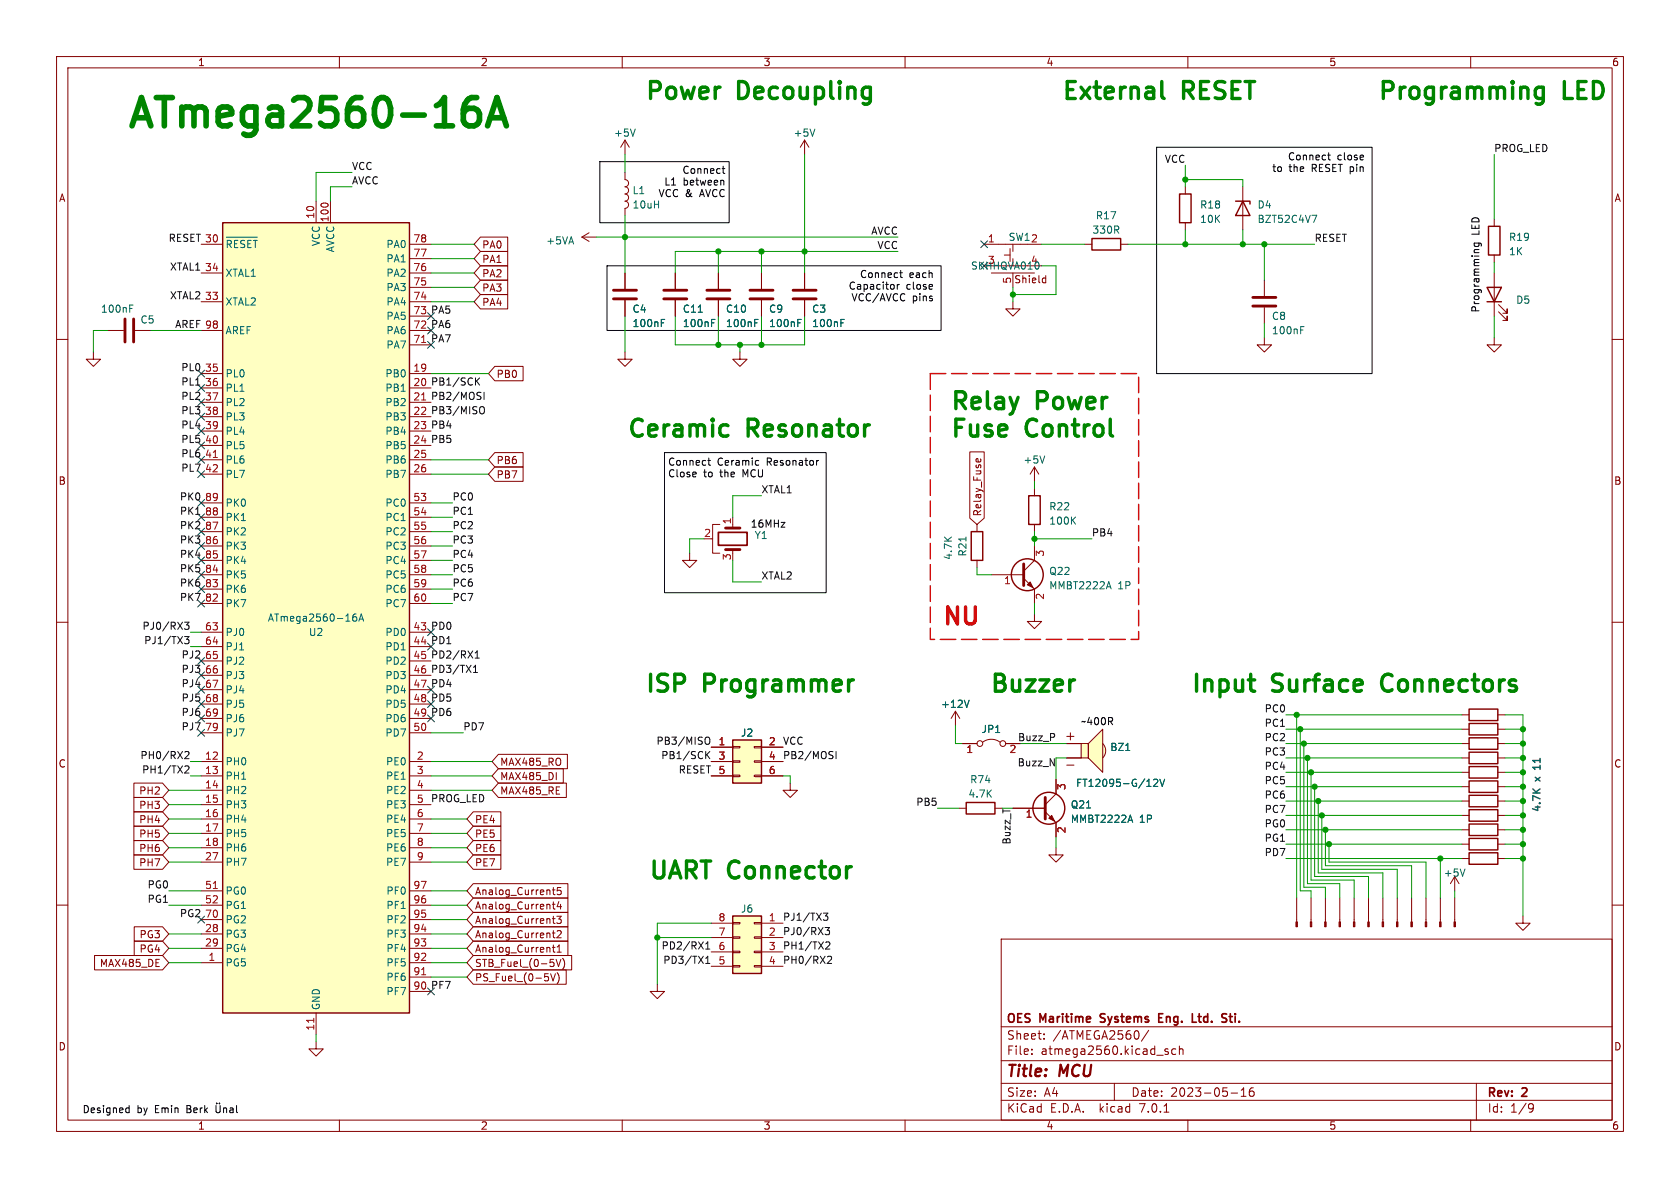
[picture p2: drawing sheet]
<svg xmlns="http://www.w3.org/2000/svg" width="297mm" height="210mm" viewBox="0 0 297 210" stroke-linecap="round" stroke-linejoin="round" font-family="sans-serif">
<g fill="none" stroke="#840000" stroke-width=".18">
<path d="M10 10h277v190h-277zM12 12h273v186h-273zM60 10v2M110 10v2M160 10v2M210 10v2M260 10v2M110.5 30.5v1.3a.64 .64 0 0 1 .6 .6 .64 .64 0 0 1-.6 .6 .64 .64 0 0 1 .6 .7 .64 .64 0 0 1-.6 .6 .64 .64 0 0 1 .6 .6 .64 .64 0 0 1-.6 .7 .64 .64 0 0 1 .6 .6 .64 .64 0 0 1-.6 .6v1.3M110.5 24.8v2.5M110.5 24.8l-.8 1.2M110.5 24.8l.8 1.2M209.5 33v1.3"/>
<path d="M209.5 39.4v1.2M10 60h2M110.5 48.3v2.8M110.5 53.1v2.8M119.4 48.3v2.8M119.4 53.1v2.8M174 43.2h3.8M175.3 48.3h7.6M177.5 45.1h1.1M178.6 43.9v2.3M179.1 53.3v1.3h1.2l-1.2 1.3-1.3-1.3h1.3M179.1 43.2v1.3"/>
<path d="M179.1 45.7v1.3M179.1 48.3v2.5M181.6 43.2h2.5M181.6 47h2.5M184.5 49.1l.4 .1M184.9 48.7v1.3M184.9 49.9l-.4 .1M285 60h2M121.9 97.8v1.3h1.3l-1.3 1.2-1.3-1.2h1.3M125.7 95.3h.3M127.3 92.7h-1.3v5.1h1.3M129.5 91.4v1.9"/>
<path d="M129.5 97.2v.6M10 110h2M285 110h2M258.4 128.9h1.3M264.8 128.9h1.3M10 160h2M231.8 158.8v4.2M249.6 158.8v4.2M258.4 149.2h1.3M258.4 144.1h1.3M258.4 146.7h1.3M264.8 149.2h1.3"/>
<path d="M264.8 144.1h1.3M264.8 146.7h1.3M285 160h2M177 166h108v32h-108zM60 198v2M110 198v2M160 198v2M177 194.5h108M177 191.5h108M177 187.5h108M177 181.5h108M182.4 186.3v.1"/>
<path d="M182.4 185.5v.1M184.6 183.6v.1M184.6 182.8v.1M197 191.5v3M203.1 182.1l-1.3 2M205.8 196.6h.8M206 185.8l.4 .1 .2 .2-.1 .2-.4 .1M206 185.5h.5M207.9 185.5l-.5-.1-.3 .3v.4l.2 .2h.6M208.5 185.5l.2-.1 .4 .1v.9M208.5 184.9v1.5M210 198v2"/>
<path d="M217.6 193.2h1.2M219.4 193.8h.9M219.4 192.7l.5-.4v1.5M221.6 192.3a.59 .59 0 0 0-.7 .6v.6l.1 .2 .4 .1 .2-.1 .1-.5-.1-.3h-.5l-.2 .3M260 198v2M261 191.5v6.5M270.5 195.1l.5 .1a.99 .99 0 0 1-.4 1.4h-.2M271.1 195.7l-.2 .3h-.4"/>
</g>
<path d="M127 94.1h5.1v2.3h-5.1zM204.9 179.9h.5M205.6 179.2h-.7v1.5h.7M216.6 180l.3 .3-.1 .3-.2 .1M216.6 179.2l.3 .1M217.3 179.7h.6M210.8 180.7h.7" fill="none" stroke="#840000" stroke-width=".3"/>
<path d="M208.5 34.3h2.1v5.1h-2.1zM259.7 127.9h5.1v2h-5.1zM259.7 148.2h5.1v2h-5.1zM259.7 143.1h5.1v2.1h-5.1zM259.7 145.7h5.1v2h-5.1z" fill="none" stroke="#840000" stroke-width=".25"/>
<g fill="#840000" stroke="#840000" stroke-width=".18">
<path d="M249.4 163h.3v.8h-.3z"/>
<path d="M231.6 163h.3v.8h-.3z"/>
</g>
<path d="M108.5 52.8h4M108.5 51.3h4M117.3 52.8h4.1M117.3 51.3h4.1M128.3 93.3h2.5M128.3 97.2h2.5" fill="none" stroke="#840000" stroke-width=".51"/>
<path d="M112.3 22.8l-.4 1.3M116.9 56.5h.6M125.8 56.5h.6" fill="none" stroke="#006464" stroke-width=".18"/>
<path d="M192.4 131.4l2.5-2.5v7.6l-2.5-2.5z" fill="#ffffc2"/>
<g fill="#ffffc2" stroke="#ffffc2" stroke-width=".18">
<path d="M191.1 131.4h1.3v2.6h-1.3z"/>
<path d="M194.9 131.4a1.8 1.8 0 0 1 0 2.6l-1.2-1.3z"/>
<path d="M129.5 161.9h5.1v10.2h-5.1z"/>
<path d="M129.5 130.8h5.1v7.6h-5.1z"/>
<path d="M39.4 39.4h33v139.7h-33z"/>
</g>
<g fill="none" stroke="#840000" stroke-width=".18">
<path d="M55.9 35.6v3.8M58.4 35.6v3.8M142.2 24.8l-.7 1.2M142.2 24.8v2.5M142.2 24.8l.8 1.2M219.7 33v7.6M264.2 38.7v1.3M19 58.4h2.8M23.9 58.4h2.8M35.6 43.2h3.8M35.6 58.4h3.8M35.6 53.3h3.8"/>
<path d="M35.6 48.3h3.8M72.4 43.2h3.8M72.4 58.4h3.8M72.4 53.3h3.8M72.4 48.3h3.8M72.4 55.9h3.8M72.4 50.8h3.8M72.4 45.7h3.8M84.9 47h4.9v2.5h-4.9l-1.1-1.2zM84.9 49.5h4.9v2.6h-4.9l-1.1-1.3zM84.9 44.4h4.9v2.6h-4.9l-1.1-1.3zM84.9 52.1h4.9v2.5h-4.9l-1.1-1.3z"/>
<path d="M84.9 41.9h4.9v2.6h-4.9l-1.1-1.3zM102.9 41.9l1.2 .8M102.9 41.9h2.5M104.1 41.1l-1.2 .8M110.5 48.3v2.8M110.5 53.1v2.8M119.4 48.3v2.8M119.4 53.1v2.8M127 48.3v2.8M127 53.1v2.8M134.6 48.3v2.8M134.6 53.1v2.8"/>
<path d="M142.2 48.3v2.8M142.2 53.1v2.8M191.8 43.2h1.2M198.1 43.2h1.3M223.5 59.7v1.3h1.3l-1.3 1.2-1.3-1.2h1.3M223.5 49.5v2.8M223.5 54.4v2.8M264.2 59.7v1.3h1.2l-1.2 1.2-1.3-1.2h1.3M264.2 45.1v1.3M264.2 48.3v7.6M264.9 55.1l1.5 1.5v-.7v.7h-.7M264.9 53.8l1.5 1.6v-.8v.8h-.7"/>
<path d="M16.5 62.2v1.3h1.3l-1.3 1.3-1.3-1.3h1.3M35.6 66h3.8M35.6 68.6h3.8M35.6 71.1h3.8M35.6 73.7h3.8M35.6 76.2h3.8M35.6 78.7h3.8M72.4 66h3.8M72.4 68.6h3.8M72.4 71.1h3.8M72.4 73.7h3.8M72.4 76.2h3.8"/>
<path d="M72.4 78.7h3.8M72.4 61h3.8M87.5 64.8h5v2.5h-5l-1.1-1.3zM110.5 62.2v1.3h1.3l-1.3 1.3-1.3-1.3h1.3M130.8 62.2v1.3h1.3l-1.3 1.3-1.3-1.3h1.3M171.4 79.9h2.6v11.7l-1.3 1.1-1.3-1.1zM35.6 81.3h3.8M35.6 83.8h3.8M35.6 88.9h3.8M35.6 91.4h3.8M35.6 94h3.8M35.6 96.5h3.8"/>
<path d="M35.6 99.1h3.8M72.4 81.3h3.8M72.4 83.8h3.8M72.4 88.9h3.8M72.4 91.4h3.8M72.4 94h3.8M72.4 96.5h3.8M72.4 99.1h3.8M87.5 82.5h5v2.6h-5l-1.1-1.3zM87.5 80h5v2.6h-5l-1.1-1.3zM172.6 81.5v-.4h.3l.1 .6M172.7 92.7v1.3"/>
<path d="M172.7 99.1v1.2M173.3 81.1l.1 .4M182.9 82.6l-.8 1.2M182.9 82.6v2.5M182.9 86.4v1.2M182.9 92.7v1.3M182.9 96.5v2.6l-1.9 1.9M182.9 82.6l.7 1.2M35.6 101.6h3.8M35.6 111.8h3.8M35.6 114.3h3.8M35.6 116.8h3.8"/>
<path d="M35.6 119.4h3.8M35.6 104.1h3.8M35.6 106.7h3.8M72.4 101.6h3.8M72.4 111.8h3.8M72.4 114.3h3.8M72.4 116.8h3.8M72.4 119.4h3.8M72.4 104.1h3.8M72.4 106.7h3.8M175.3 101.6h5.7M181 102.2l1.9 1.9v2.6"/>
<path d="M182.9 108.6v1.3h1.2l-1.2 1.2-1.3-1.2h1.3M23.7 138.4h5l1.1 1.3-1.1 1.3h-5zM35.6 134.6h3.8M35.6 137.2h3.8M35.6 139.7h3.8M35.6 121.9h3.8M35.6 124.5h3.8M35.6 127h3.8M35.6 129.5h3.8M72.4 134.6h3.8M72.4 137.2h3.8M72.4 139.7h3.8"/>
<path d="M72.4 121.9h3.8M72.4 124.5h3.8M72.4 127h3.8M72.4 129.5h3.8M88.1 133.3h12.2v2.6h-12.2l-1.1-1.3zM88.1 135.9h11.5v2.5h-11.5l-1.1-1.2zM88.1 138.4h12v2.6h-12l-1.1-1.3zM125.7 132.1h3.8M125.7 134.6h3.8M125.7 137.2h3.8M129.5 137h1.3v.3h-1.3zM129.5 134.5h1.3v.2h-1.3z"/>
<path d="M129.5 132h1.3v.2h-1.3zM133.3 137h1.3v.3h-1.3zM133.3 134.5h1.3v.2h-1.3zM133.3 132h1.3v.2h-1.3zM134.6 132.1h3.8M134.6 134.6h3.8M134.6 137.2h3.8M139.7 138.4v1.3h1.3l-1.3 1.3-1.3-1.3h1.3M168.9 125.7l-.8 1.3M168.9 125.7v2.6M168.9 125.7l.8 1.3M170.2 131.4h2.5"/>
<path d="M173.7 131.2a2.54 2.54 0 0 1 3.1 0M177.8 131.4h2.5M186.7 137.8v2.5l-1.9 1.9M188.6 130.2h1.3M188.6 135.3h1.3M188.6 134h2.5M188.6 131.4h2.5M189.2 129.5v1.3M191.1 131.4h1.3v2.6h-1.3zM192.4 131.4l2.5-2.5v7.6l-2.5-2.5zM194.9 131.4a1.8 1.8 0 0 1 0 2.6M258.4 134h1.3"/>
<path d="M258.4 131.4h1.3M258.4 139.1h1.3M258.4 136.5h1.3M258.4 126.4h1.3M264.8 134h1.3M264.8 131.4h1.3M264.8 139.1h1.3M264.8 136.5h1.3M264.8 126.4h1.3M23.7 143.5h5l1.1 1.3-1.1 1.3h-5zM23.7 141h5l1.1 1.2-1.1 1.3h-5zM23.7 146h5l1.1 1.3-1.1 1.3h-5z"/>
<path d="M23.7 151.1h5l1.1 1.3-1.1 1.3h-5zM23.7 148.6h5l1.1 1.3-1.1 1.2h-5zM35.6 142.2h3.8M35.6 144.8h3.8M35.6 147.3h3.8M35.6 149.9h3.8M35.6 152.4h3.8M35.6 157.5h3.8M72.4 142.2h3.8M72.4 144.8h3.8M72.4 147.3h3.8M72.4 149.9h3.8"/>
<path d="M72.4 152.4h3.8M72.4 157.5h3.8M83.7 148.6h4.8v2.5h-4.8l-1.2-1.2zM83.7 146h4.8v2.6h-4.8l-1.2-1.3zM83.7 143.5h4.8v2.6h-4.8l-1.2-1.3zM83.7 151.1h4.8v2.6h-4.8l-1.2-1.3zM83.7 158.7h16.7v2.6h-16.7l-1.2-1.3zM83.7 156.2h16.7v2.6h-16.7l-1.2-1.3zM97.6 159.9h.5M97.6 157.3h.5M97.9 158.1l.2 .1M98.8 159.4l-.3 .9h.8"/>
<path d="M99.1 159.9v.8M99.2 156.9h-.6l-.1 .6 .2-.1h.4l.1 .2v.4l-.2 .2-.5-.2M169.5 142.9h1.3M175.9 142.9h1.3M179.1 142.9h5.7M184.8 143.5l1.9 1.9v2.6M186.7 149.9v1.2h1.3l-1.3 1.3-1.3-1.3h1.3M229.2 158.8v4.2M234.3 158.8v4.2M236.9 158.8v4.2M239.4 158.8v4.2M241.9 158.8v4.2"/>
<path d="M244.5 158.8v4.2M247 158.8v4.2M252.1 158.8v4.2M254.6 158.8v4.2M257.2 154.9l-.8 1.3M257.2 154.9v2.6M257.2 158.8v4.2M257.2 154.9l.7 1.3M258.4 151.8h1.3M258.4 141.6h1.3M264.8 151.8h1.3M264.8 141.6h1.3"/>
<path d="M16.7 168.9h12l1.1 1.3-1.1 1.3h-12zM23.7 163.8h5l1.1 1.3-1.1 1.3h-5zM23.7 166.4h5l1.1 1.2-1.1 1.3h-5zM35.6 170.2h3.8M35.6 165.1h3.8M35.6 167.6h3.8M35.6 160h3.8M35.6 162.6h3.8M55.9 179.1v3.8M72.4 170.2h3.8M72.4 165.1h3.8M72.4 167.6h3.8"/>
<path d="M72.4 160h3.8M72.4 162.6h3.8M72.4 175.3h3.8M72.4 172.7h3.8M83.7 161.3h16.7v2.5h-16.7l-1.2-1.2zM83.7 163.8h16.7v2.6h-16.7l-1.2-1.3zM83.7 166.4h16.7v2.5h-16.7l-1.2-1.3zM83.7 168.9h17.4v2.6h-17.4l-1.2-1.3zM83.7 171.4h16.4v2.6h-16.4l-1.2-1.3zM97.3 172.1l.5 1.3 .4-1.3M97.6 162.4h.5M97.6 164.9h.5"/>
<path d="M97.6 167.5h.5M97.8 165.6l.3 .2M97.8 167v1.1l.3 .2M97.9 163.2h.2M97.9 160.6l.2 .1M98.3 169.6l.4 1.3 .5-1.3M98.4 162h.8l-.4 .5 .4 .1v.5l-.2 .1-.6-.1M98.5 164.6l.5-.1 .2 .4-.8 .9h.8M98.5 168.3h.7M98.5 167.4l.4-.4v1.3M98.5 171.9a1.46 1.46 0 0 1 0 2M99.5 169.4a1.46 1.46 0 0 1 0 1.9"/>
<path d="M116.2 174v1.3h1.3l-1.3 1.2-1.3-1.2h1.3M125.7 163.2h3.8M125.7 165.7h3.8M125.7 168.3h3.8M125.7 170.8h3.8M129.5 170.7h1.3v.2h-1.3zM129.5 168.1h1.3v.3h-1.3zM129.5 165.6h1.3v.3h-1.3zM129.5 163.1h1.3v.2h-1.3zM133.3 170.7h1.3v.2h-1.3zM133.3 168.1h1.3v.3h-1.3zM133.3 165.6h1.3v.3h-1.3z"/>
<path d="M133.3 163.1h1.3v.2h-1.3zM134.6 163.2h3.8M134.6 165.7h3.8M134.6 168.3h3.8M134.6 170.8h3.8M269.2 161.9v1.3h1.3l-1.3 1.3-1.2-1.3h1.2M55.9 184.2v1.2h1.2l-1.2 1.3-1.3-1.3h1.3"/>
<circle cx="173.2" cy="131.4" r=".51"/>
<circle cx="177.3" cy="131.4" r=".51"/>
</g>
<g fill="none" stroke="#006464" stroke-width=".18">
<path d="M144.1 22.8l-.5 1.3M231.9 38.1h.9l-.6 1.2M22.9 53.9h.6M40 41.9h5.5M40.9 42.7l-.2-.2h-.5v1.3M42.1 42.5h-.6v1.3M43.3 42.6l-.5-.1-.3 .2M44.4 42.5h-.6v1.3M44.8 42.5h.7M45.1 42.5v1.3M116.9 56.5h.6M125.8 56.5h.6"/>
<path d="M133.4 56.5h.6M141 56.5h.6M148.7 56.5h.6M229.9 57.7h.6M70.9 69.2h.7M184.7 80.6l-.4 1.3M63 108.5l-.4 .1a.86 .86 0 0 0 0 1.2l.4-.1 .1-.4-.3-.3h-.2l-.2 .3M63.4 109.8l.5-1.3 .4 1.3M63.6 109.4h.6M196 102.8l.4 1.3M171.3 123.8l-.4 1.2M202.7 139h.8"/>
<path d="M204 137.9l.4-.2 .3 .4-.8 .9h.8M205 137.7l.5 1.3 .4-1.3M199.8 144.1l.4 1.3M259 153.6l-.4 1.3"/>
</g>
<path d="M22.1 56.4v4.1M23.6 56.4v4.1M125 52.8h4M125 51.3h4M132.6 52.8h4.1M132.6 51.3h4.1M140.2 52.8h4.1M140.2 51.3h4.1M221.5 54.1h4.1M221.5 52.6h4.1M181 99.7v3.8M184.8 141v3.8" fill="none" stroke="#840000" stroke-width=".51"/>
<g fill="#840000" stroke="#840000" stroke-width=".18">
<path d="M185.4 144.7l.5-.6 .5 1.1z"/>
<path d="M254.5 163h.3v.8h-.3z"/>
<path d="M246.9 163h.2v.8h-.2z"/>
<path d="M257 163h.3v.8h-.3z"/>
<path d="M182.1 102.9l.5 1-1-.5z"/>
<path d="M252 163h.2v.8h-.2z"/>
<path d="M229.1 163h.3v.8h-.3z"/>
<path d="M234.2 163h.2v.8h-.2z"/>
<path d="M239.3 163h.2v.8h-.2z"/>
<path d="M236.7 163h.3v.8h-.3z"/>
<path d="M241.8 163h.3v.8h-.3z"/>
<path d="M244.3 163h.3v.8h-.3z"/>
</g>
<g fill="none" stroke="#840000" stroke-width=".25">
<path d="M39.4 39.4h33v139.7h-33zM218.4 35.6h2.6v.5M219.7 35.6l1.3 2.5h-2.6zM193 42.2h5.1v2h-5.1zM262.9 50.8h2.5l-1.2 2.5zM262.9 53.3h2.5M263.1 40h2.1v5.1h-2.1zM171.7 94h2v5.1h-2zM181.9 87.6h2v5.1h-2zM129.5 130.8h5.1v7.6h-5.1zM259.7 133h5.1v2h-5.1zM259.7 138h5.1v2.1h-5.1z"/>
<path d="M259.7 135.5h5.1v2h-5.1zM259.7 125.3h5.1v2.1h-5.1zM259.7 130.4h5.1v2.1h-5.1zM170.8 141.9h5.1v2h-5.1zM259.7 150.7h5.1v2.1h-5.1zM259.7 140.6h5.1v2h-5.1zM129.5 161.9h5.1v10.2h-5.1z"/>
<circle cx="181.6" cy="101.6" r="2.82"/>
<circle cx="185.4" cy="142.9" r="2.82"/>
</g>
<path d="M37.7 80.9h.7M37.7 157.1h.7M74.5 172.3h.8M55.5 180v.7" fill="none" stroke="#a90000" stroke-width=".18"/>
<g fill="none" stroke="#0f0f0f" stroke-width=".18">
<path d="M84.2 67.3l.6 .8M84.8 66.8l-.7 .7M84.8 69.3l.2 .1M85 70.1v.4M85.1 71.9a.43 .43 0 0 1 .5 .4v.4a.43 .43 0 0 1-.5 .5M85.6 69.3v1.3M34.6 90.9h.7M32.6 110h.8l-.4 .5 .4 .1v.5l-.2 .2-.6-.2M32.6 112.5h.8l-.4 .5 .4 .1v.6l-.2 .1-.5-.1M83.7 118.9h.7M83.7 118l.4-.4v1.3M84 116.3h.7"/>
<path d="M84 115.4l.4-.3v1.2M32.7 133l.5-.2 .2 .4-.8 .9h.8M32.7 135.5l.5-.1 .2 .3-.8 1h.8M124.8 130.4l.1-.1a.43 .43 0 0 1 .6 .4v.5a.42 .42 0 0 1-.2 .3 .42 .42 0 0 1-.5 0M124.9 133.4l.6 .7M125.5 132.8l-.7 .8M147.1 132.8l.2 .1M147.2 133.6v.4M147.8 132.8v1.3M124.8 170.3h.7M124.8 166.9l.3-.4v1.3M124.8 169.4l.3-.4v1.3"/>
<path d="M124.8 167.8h.7M145.6 161.4h.8l-.5 .5 .4 .1 .1 .4-.3 .3h-.4M145.9 164h.8l-.5 .4 .4 .2v.5l-.2 .1h-.5M146 166.6l.5-.1 .2 .4-.8 .9h.8M146.3 169.2l.5-.2 .2 .4-.8 .9h.8"/>
</g>
<path d="M205.5 17.3l.3 .1M272 15.4h.6l.2 .2M272.8 15.4v2.4a.81 .81 0 0 1-1 .6M272.8 17.3l-.2 .1h-.6" fill="none" stroke="#008400" stroke-width=".6"/>
<g fill="none" stroke="#000" stroke-width=".18">
<path d="M106 28.6h22.9v10.8h-22.9zM127.7 29.8h.4M127.8 31.9l.2 .1v.7M127.8 29.4v1.1l.3 .2M204.5 26h38.1v40h-38.1zM234.7 27.4h.5M234.9 27v1.1l.3 .2M240.9 27.4l.2 .3-.6 .1M241 28.2l-.1 .1M107.3 47h59.1v11.4h-59.1zM158.6 50.3v.8M159 50.3l-.4 .2"/>
<path d="M159.1 48.2h.4M159.2 47.8v1.1l.3 .2M164.7 50.3l.2 .3-.6 .1M164.8 51.1h-.1M260.6 43h1l.3 .2-.1 .3M260.7 43l-.1 .3 .3 .3 .5-.1v-.5M117.5 80h28.5v24.8h-28.5zM125.1 81.4h.5M125.3 81v1.1l.3 .1M133.8 81.4l.3 .1M134.1 82.2h-.3M144.7 81.4l-.3 .2"/>
<path d="M22.5 195.8l.3 .1M22.8 195.4v1.3M22.8 196.6l-.3 .1M38.2 195.4v1.1l.2 .2 .4-.1 .1-.1v-1.1M38.3 195v.1M38.8 195v.1M39.5 196l.2-.2 .3 .1 .1 .8M39.5 195.8v.9M40.7 195.9h.5v.8M41.2 196.2h-.4l-.2 .2 .2 .3 .4-.1M41.8 195.4v1.1l.2 .2"/>
</g>
<path d="M271.3 135.9l.1 .1M272.3 135.3v.7" fill="none" stroke="#0000c2" stroke-width=".25"/>
<path d="M82.9 19.2h.9l.7 .4 .3 .5v1.2l-.3 .5-.7 .4h-.9M84.3 17.2h-1l-.4 .3M86.2 22.2l1.7-5 1.6 5M86.7 20.8h2.4" fill="none" stroke="#008400" stroke-width="1"/>
<path d="M164.5 66h36.8v47h-36.8z" fill="none" stroke="#f00" stroke-width=".25" stroke-dasharray="2.7 1"/>
<g fill="none" stroke="#009600" stroke-width=".18">
<path d="M62.2 30.5h-6.3v5.1M62.2 33h-3.8v2.6M110.5 27.3v3.2M110.5 38.1v10.2M142.2 27.3v21M209.5 29.2v3.8M209.5 31.8h10.2v1.2M264.2 27.3v11.4M19 58.4h-2.5v3.8M26.7 58.4h8.9M76.2 50.8h7.6M76.2 48.3h7.6"/>
<path d="M76.2 43.2h7.6M76.2 45.7h7.6M76.2 53.3h7.6M105.4 41.9h53.3M110.5 55.9v6.3M119.4 55.9v5.1h22.8v-5.1M127 44.5v3.8M127 55.9v5.1M134.6 44.5v3.8M134.6 55.9v5.1M158.7 44.5h-39.3v3.8M179.1 50.8v2.5"/>
<path d="M184.1 43.2h7.7M184.1 47h2.6v5.1h-7.6M199.4 43.2h33M209.5 40.6v2.6M219.7 40.6v2.6M223.5 43.2v6.3M223.5 57.2v2.5M264.2 46.4v1.9M264.2 55.9v3.8M76.2 66h10.2M130.8 61v1.2M76.2 94h3.8"/>
<path d="M76.2 81.3h10.2M76.2 83.8h10.2M76.2 96.5h3.8M76.2 91.4h3.8M76.2 99.1h3.8M76.2 88.9h3.8M124.5 95.3h-2.6v2.5M129.5 99.1v3.8h5.1M134.6 87.6h-5.1v3.8M182.9 85.1v1.3M182.9 94v2.5M182.9 95.3h10.1"/>
<path d="M33.7 111.8h1.9M33.7 114.3h1.9M76.2 101.6h3.8M76.2 104.1h3.8M76.2 106.7h3.8M172.7 100.3v1.3h2.6M182.9 106.7v1.9M29.8 139.7h5.8M33.7 137.2h1.9M33.7 134.6h1.9M76.2 137.2h10.8M76.2 139.7h10.8"/>
<path d="M76.2 134.6h10.8M76.2 129.5h5.7M138.4 137.2h1.3v1.2M168.9 128.3v3.1h1.3M180.3 131.4h8.3M188.6 134h-1.9v3.8M227.3 139.1h31.1M227.3 131.4h31.1M227.3 126.4h31.1M227.3 128.9h31.1M227.3 136.5h31.1M227.3 134h31.1"/>
<path d="M229.2 126.4v32.4M229.9 128.9v28.6h1.9v1.3M230.5 131.4v25.4h3.8v2M231.1 134v22.2h5.8v2.6M231.8 136.5v19.1h7.6v3.2M232.4 139.1v15.8h9.5v3.9M266.1 126.4h3.1v35.5M266.1 139.1h3.1M266.1 131.4h3.1M266.1 128.9h3.1M266.1 136.5h3.1M266.1 134h3.1"/>
<path d="M29.8 142.2h5.8M29.8 144.8h5.8M29.8 149.9h5.8M29.8 147.3h5.8M29.8 152.4h5.8M29.8 157.5h5.8M76.2 144.8h6.3M76.2 149.9h6.3M76.2 147.3h6.3M76.2 152.4h6.3M76.2 157.5h6.3M165.7 142.9h3.8"/>
<path d="M186.7 148v1.9M227.3 141.6h31.1M227.3 146.7h31.1M227.3 144.1h31.1M227.3 149.2h31.1M227.3 151.8h31.1M233 141.6v12.7h11.5v4.5M233.7 144.1v9.6h13.3v5.1M234.3 146.7v6.3h15.3v5.8M234.9 149.2v3.2h17.2v6.4M254.6 151.8v7M257.2 157.5v1.3"/>
<path d="M266.1 141.6h3.1M266.1 146.7h3.1M266.1 144.1h3.1M266.1 149.2h3.1M266.1 151.8h3.1M29.8 170.2h5.8M29.8 165.1h5.8M29.8 167.6h5.8M29.8 160h5.8M76.2 170.2h6.3M76.2 162.6h6.3M76.2 165.1h6.3"/>
<path d="M76.2 167.6h6.3M76.2 160h6.3M76.2 172.7h6.3M116.2 165.7h9.5M125.7 163.2h-9.5v10.8M55.9 182.9v1.3"/>
</g>
<g fill="none" stroke="#000084" stroke-width=".18">
<path d="M75.6 57.8l1.2 1.2M75.6 55.3l1.2 1.2M76.8 57.8l-1.2 1.2M76.8 55.3l-1.2 1.2M173.4 42.6l1.2 1.2M174.6 42.6l-1.2 1.2M35 68l1.2 1.2M35 65.4l1.2 1.2M35 73.1l1.2 1.2M35 70.5l1.2 1.2M35 78.1l1.2 1.2M35 75.6l1.2 1.2"/>
<path d="M36.2 68l-1.2 1.2M36.2 65.4l-1.2 1.2M36.2 73.1l-1.2 1.2M36.2 70.5l-1.2 1.2M36.2 78.1l-1.2 1.2M36.2 75.6l-1.2 1.2M75.6 60.4l1.2 1.2M76.8 60.4l-1.2 1.2M35 93.4l1.2 1.2M35 83.2l1.2 1.2M35 80.7l1.2 1.2M35 88.3l1.2 1.2"/>
<path d="M35 90.8l1.2 1.2M35 95.9l1.2 1.2M35 98.5l1.2 1.2M36.2 93.4l-1.2 1.2M36.2 98.5l-1.2 1.2M36.2 95.9l-1.2 1.2M36.2 83.2l-1.2 1.2M36.2 80.7l-1.2 1.2M36.2 88.3l-1.2 1.2M36.2 90.8l-1.2 1.2M35 101l1.2 1.2M35 106.1l1.2 1.2"/>
<path d="M35 103.5l1.2 1.2M35 116.2l1.2 1.2M35 118.8l1.2 1.2M36.2 101l-1.2 1.2M36.2 106.1l-1.2 1.2M36.2 103.5l-1.2 1.2M36.2 116.2l-1.2 1.2M36.2 118.8l-1.2 1.2M75.6 113.7l1.2 1.2M75.6 111.2l1.2 1.2M76.8 113.7l-1.2 1.2M76.8 111.2l-1.2 1.2"/>
<path d="M35 128.9l1.2 1.2M35 126.4l1.2 1.2M35 123.9l1.2 1.2M35 121.3l1.2 1.2M36.2 128.9l-1.2 1.2M36.2 126.4l-1.2 1.2M36.2 123.9l-1.2 1.2M36.2 121.3l-1.2 1.2M75.6 121.3l1.2 1.2M75.6 126.4l1.2 1.2M75.6 123.9l1.2 1.2M76.8 121.3l-1.2 1.2"/>
<path d="M76.8 126.4l-1.2 1.2M76.8 123.9l-1.2 1.2M35 162l1.2 1.2M36.2 162l-1.2 1.2M75.6 174.7l1.2 1.2M76.8 174.7l-1.2 1.2"/>
</g>
<g fill="#009600" stroke="#009600" stroke-width=".18">
<circle cx="269.2" cy="141.6" r=".46"/>
<circle cx="269.2" cy="139.1" r=".46"/>
<circle cx="269.2" cy="144.1" r=".46"/>
<circle cx="269.2" cy="128.9" r=".46"/>
<circle cx="269.2" cy="131.4" r=".46"/>
<circle cx="269.2" cy="146.7" r=".46"/>
<circle cx="269.2" cy="151.8" r=".46"/>
<circle cx="269.2" cy="149.2" r=".46"/>
<circle cx="269.2" cy="134" r=".46"/>
<circle cx="269.2" cy="136.5" r=".46"/>
<circle cx="232.4" cy="139.1" r=".46"/>
<circle cx="233" cy="141.6" r=".46"/>
<circle cx="231.8" cy="136.5" r=".46"/>
<circle cx="230.5" cy="131.4" r=".46"/>
<circle cx="231.1" cy="134" r=".46"/>
<circle cx="229.2" cy="126.4" r=".46"/>
<circle cx="182.9" cy="95.3" r=".46"/>
<circle cx="254.6" cy="151.8" r=".46"/>
<circle cx="234.3" cy="146.7" r=".46"/>
<circle cx="234.9" cy="149.2" r=".46"/>
<circle cx="233.7" cy="144.1" r=".46"/>
<circle cx="229.9" cy="128.9" r=".46"/>
<circle cx="209.5" cy="31.8" r=".46"/>
<circle cx="209.5" cy="43.2" r=".46"/>
<circle cx="223.5" cy="43.2" r=".46"/>
<circle cx="219.7" cy="43.2" r=".46"/>
<circle cx="110.5" cy="41.9" r=".46"/>
<circle cx="127" cy="61" r=".46"/>
<circle cx="130.8" cy="61" r=".46"/>
<circle cx="134.6" cy="61" r=".46"/>
<circle cx="134.6" cy="44.5" r=".46"/>
<circle cx="142.2" cy="44.5" r=".46"/>
<circle cx="179.1" cy="52.1" r=".46"/>
<circle cx="127" cy="44.5" r=".46"/>
<circle cx="116.2" cy="165.7" r=".46"/>
</g>
<text font-size="7" fill="#008400" x="22.9" y="22.9">ATmega2560-16A</text>
<g font-size="4.2" fill="#008400">
<text x="114.3" y="17.8">Power</text>
<text x="130.8" y="17.8">Decoupling</text>
<text x="188" y="17.8">External</text>
<text x="209.4" y="17.8">RESET</text>
<text x="243.8" y="17.8">Programming</text>
<text x="276.7" y="17.8">LED</text>
<text x="111.1" y="77.5">Ceramic</text>
<text x="132.5" y="77.5">Resonator</text>
<text x="168.3" y="72.6">Relay</text>
<text x="168.3" y="77.5">Fuse</text>
<text x="181.7" y="77.5">Control</text>
<text x="183.6" y="72.6">Power</text>
<text x="114.3" y="122.6">ISP</text>
<text x="124.8" y="122.6">Programmer</text>
<text x="175.3" y="122.6">Buzzer</text>
<text x="210.8" y="122.6">Input</text>
<text x="225.3" y="122.6">Surface</text>
<text x="245.5" y="122.6">Connectors</text>
<text x="114.9" y="155.6">UART Connector</text>
</g>
<text font-size="4.2" fill="#f00" x="166.8" y="110.7">NU</text>
<g font-size="2.8" fill="#840000">
<text x="178" y="190.8">Title:</text>
<text x="187.4" y="190.8">MCU</text>
</g>
<g font-size="2.1" fill="#840000">
<text x="178" y="183.9">Sheet:</text>
<text x="178" y="181.1">OES</text>
<text x="184" y="181.1">Maritime</text>
<text x="186.2" y="183.9">/ATMEGA2560/</text>
<text x="195.1" y="181.1">Systems</text>
<text x="205.9" y="181.1">Eng.</text>
<text x="212.2" y="181.1">Ltd.</text>
<text x="218" y="181.1">Sti.</text>
<text x="178" y="186.6">File:</text>
<text x="184" y="186.6">atmega2560.kicad_sch</text>
<text x="178" y="196.8">KiCad</text>
<text x="178" y="194">Size:</text>
<text x="184.6" y="194">A4</text>
<text x="185.7" y="196.8">E.D.A.</text>
<text x="194.4" y="196.8">kicad</text>
<text x="200" y="194">Date:</text>
<text x="201.5" y="196.8">7.0.1</text>
<text x="206.9" y="194">2023-05-16</text>
<text x="263" y="194.2">Rev:</text>
<text x="263" y="196.8">Id:</text>
<text x="267" y="196.8">1/9</text>
<text x="269.2" y="194.2">2</text>
</g>
<g font-size="1.8" fill="#840000">
<text x="35" y="11.8">1</text>
<text x="85" y="11.8">2</text>
<text x="135" y="11.8">3</text>
<text x="185" y="11.8">4</text>
<text x="235" y="11.8">5</text>
<text x="285" y="11.8">6</text>
<text x="10.4" y="35.8">A</text>
<text x="285.4" y="35.8">A</text>
<text x="85.2" y="46.6">PA1</text>
<text x="85.2" y="44.1">PA0</text>
<text x="85.2" y="49.2">PA2</text>
<text x="85.2" y="51.7">PA3</text>
<text x="179.2" y="50.2">Shield</text>
<text x="85.2" y="54.3">PA4</text>
<text x="87.8" y="67">PB0</text>
<text x="87.8" y="82.2">PB6</text>
<text x="10.3" y="85.8">B</text>
<text x="87.8" y="84.7">PB7</text>
<text x="285.3" y="85.8">B</text>
<text x="173.6" y="91.3" transform="rotate(-90 173.6 91.3)">Relay_Fuse</text>
<text x="10.3" y="135.8">C</text>
<text x="88.4" y="135.5">MAX485_RO</text>
<text x="285.3" y="135.8">C</text>
<text x="24.5" y="140.6">PH2</text>
<text x="24.5" y="143.2">PH3</text>
<text x="88.4" y="138.1">MAX485_DI</text>
<text x="88.4" y="140.6">MAX485_RE</text>
<text x="24.5" y="145.7">PH4</text>
<text x="24.5" y="148.2">PH5</text>
<text x="84" y="148.2">PE5</text>
<text x="84" y="145.7">PE4</text>
<text x="24.5" y="153.3">PH7</text>
<text x="24.5" y="150.8">PH6</text>
<text x="84" y="150.8">PE6</text>
<text x="84" y="153.3">PE7</text>
<text x="84" y="160.9">Analog_Current4</text>
<text x="84" y="158.4">Analog_Current5</text>
<text x="24.5" y="166">PG3</text>
<text x="84" y="163.5">Analog_Current3</text>
<text x="84" y="166">Analog_Current2</text>
<text x="17.5" y="171.1">MAX485_DE</text>
<text x="24.5" y="168.6">PG4</text>
<text x="84" y="168.6">Analog_Current1</text>
<text x="84" y="171.1">STB_Fuel_(0-5V)</text>
<text x="84" y="173.6">PS_Fuel_(0-5V)</text>
<text x="10.3" y="185.8">D</text>
<text x="285.3" y="185.8">D</text>
<text x="35" y="199.8">1</text>
<text x="85" y="199.8">2</text>
<text x="135" y="199.8">3</text>
<text x="185" y="199.8">4</text>
<text x="235" y="199.8">5</text>
<text x="285" y="199.8">6</text>
</g>
<g font-size="1.8" fill="#006464">
<text x="108.5" y="24.3">+5V</text>
<text x="140.2" y="24.3">+5V</text>
<text x="111.8" y="34.5">L1</text>
<text x="111.8" y="37">10uH</text>
<text x="193.1" y="41.5">330R</text>
<text x="193.7" y="38.9">R17</text>
<text x="212.1" y="37">R18</text>
<text x="212.1" y="39.6">10K</text>
<text x="222.3" y="37">D4</text>
<text x="222.3" y="39.6">BZT52C4V7</text>
<text x="39.9" y="44.6">~{RESET}</text>
<text x="56.7" y="43.6" transform="rotate(-90 56.7 43.6)">VCC</text>
<text x="59.2" y="44.7" transform="rotate(-90 59.2 44.7)">AVCC</text>
<text x="68.2" y="46.5">PA1</text>
<text x="68.2" y="44">PA0</text>
<text x="96.5" y="43.4">+5VA</text>
<text x="174.6" y="46.7">3</text>
<text x="178.3" y="42.7">SW12</text>
<text x="182.2" y="46.7">4</text>
<text x="266.7" y="42.7">R19</text>
<text x="266.7" y="45.3">1K</text>
<text x="39.9" y="49.1">XTAL1</text>
<text x="68.2" y="51.6">PA3</text>
<text x="68.2" y="49.1">PA2</text>
<text x="268" y="53.8">D5</text>
<text x="17.8" y="55.4">100nF</text>
<text x="24.8" y="57.3">C5</text>
<text x="39.9" y="54.2">XTAL2</text>
<text x="39.9" y="59.2">AREF</text>
<text x="68.2" y="59.2">PA6</text>
<text x="68.2" y="56.7">PA5</text>
<text x="68.2" y="54.2">PA4</text>
<text x="111.8" y="55.4">C4</text>
<text x="111.8" y="58">100nF</text>
<text x="120.7" y="55.4">C11</text>
<text x="120.7" y="58">100nF</text>
<text x="128.3" y="55.4">C10</text>
<text x="128.3" y="58">100nF</text>
<text x="135.9" y="55.4">C9</text>
<text x="135.9" y="58">100nF</text>
<text x="143.5" y="55.4">C3</text>
<text x="143.5" y="58">100nF</text>
<text x="224.8" y="56.7">C8</text>
<text x="224.8" y="59.2">100nF</text>
<text x="68.2" y="61.8">PA7</text>
<text x="39.9" y="66.9">PL0</text>
<text x="39.9" y="69.4">PL1</text>
<text x="39.9" y="71.9">PL2</text>
<text x="68" y="66.9">PB0</text>
<text x="68" y="69.4">PB1</text>
<text x="68" y="71.9">PB2</text>
<text x="39.9" y="74.5">PL3</text>
<text x="39.9" y="77">PL4</text>
<text x="68" y="74.5">PB3</text>
<text x="68" y="77">PB4</text>
<text x="39.9" y="79.6">PL5</text>
<text x="39.9" y="82.1">PL6</text>
<text x="68" y="79.6">PB5</text>
<text x="68" y="82.1">PB6</text>
<text x="180.9" y="82.1">+5V</text>
<text x="39.9" y="84.6">PL7</text>
<text x="39.9" y="89.7">PK0</text>
<text x="68" y="84.6">PB7</text>
<text x="68" y="89.7">PC0</text>
<text x="39.9" y="94.8">PK2</text>
<text x="39.9" y="92.3">PK1</text>
<text x="68" y="92.3">PC1</text>
<text x="68" y="94.8">PC2</text>
<text x="133.4" y="95.4">Y1</text>
<text x="185.4" y="90.4">R22</text>
<text x="185.4" y="92.9">100K</text>
<text x="39.9" y="99.9">PK4</text>
<text x="39.9" y="97.3">PK3</text>
<text x="68" y="97.3">PC3</text>
<text x="68" y="99.9">PC4</text>
<text x="168.5" y="99" transform="rotate(-90 168.5 99)">4.7K</text>
<text x="171" y="98.4" transform="rotate(-90 171 98.4)">R21</text>
<text x="185.4" y="101.8">Q22</text>
<text x="39.9" y="107.5">PK7</text>
<text x="39.9" y="105">PK6</text>
<text x="39.9" y="102.4">PK5</text>
<text x="68" y="102.4">PC5</text>
<text x="68" y="105">PC6</text>
<text x="68" y="107.5">PC7</text>
<text x="185.4" y="104.3">MMBT2222A</text>
<text x="197.6" y="104.3">1P</text>
<text x="39.9" y="112.6">PJ0</text>
<text x="47.3" y="110">ATmega2560-16A</text>
<text x="54.5" y="112.6">U2</text>
<text x="68" y="112.6">PD0</text>
<text x="39.9" y="115.1">PJ1</text>
<text x="39.9" y="117.7">PJ2</text>
<text x="68" y="115.1">PD1</text>
<text x="68" y="117.7">PD2</text>
<text x="39.9" y="120.2">PJ3</text>
<text x="39.9" y="122.7">PJ4</text>
<text x="39.9" y="125.3">PJ5</text>
<text x="68" y="120.2">PD3</text>
<text x="68" y="122.7">PD4</text>
<text x="68" y="125.3">PD5</text>
<text x="166.3" y="125.3">+12V</text>
<text x="39.9" y="127.8">PJ6</text>
<text x="39.9" y="130.4">PJ7</text>
<text x="68" y="127.8">PD6</text>
<text x="68" y="130.4">PD7</text>
<text x="130.9" y="130.4">J2</text>
<text x="173.5" y="129.7">JP1</text>
<text x="39.9" y="135.4">PH0</text>
<text x="39.9" y="138">PH1</text>
<text x="68.1" y="135.4">PE0</text>
<text x="68.1" y="138">PE1</text>
<text x="196.2" y="132.9">BZ1</text>
<text x="39.9" y="140.5">PH2</text>
<text x="39.9" y="143.1">PH3</text>
<text x="68.1" y="140.5">PE2</text>
<text x="68.1" y="143.1">PE3</text>
<text x="171.1" y="141.2">4.7K</text>
<text x="171.4" y="138.6">R74</text>
<text x="189.2" y="143.1">Q21</text>
<text x="190.2" y="139.3">FT12095-G/12V</text>
<text x="39.9" y="145.6">PH4</text>
<text x="39.9" y="148.1">PH5</text>
<text x="68.1" y="145.6">PE4</text>
<text x="68.1" y="148.1">PE5</text>
<text x="189.2" y="145.6">MMBT2222A</text>
<text x="201.4" y="145.6">1P</text>
<text x="39.9" y="150.7">PH6</text>
<text x="39.9" y="153.2">PH7</text>
<text x="68.1" y="150.7">PE6</text>
<text x="68.1" y="153.2">PE7</text>
<text x="255.2" y="155.1">+5V</text>
<text x="39.9" y="158.3">PG0</text>
<text x="39.9" y="160.8">PG1</text>
<text x="68.2" y="160.8">PF1</text>
<text x="68.2" y="158.3">PF0</text>
<text x="130.9" y="161.5">J6</text>
<text x="39.9" y="165.9">PG3</text>
<text x="39.9" y="163.4">PG2</text>
<text x="68.2" y="165.9">PF3</text>
<text x="68.2" y="163.4">PF2</text>
<text x="39.9" y="171">PG5</text>
<text x="39.9" y="168.5">PG4</text>
<text x="68.2" y="173.5">PF6</text>
<text x="68.2" y="171">PF5</text>
<text x="68.2" y="168.5">PF4</text>
<text x="56.7" y="178.6" transform="rotate(-90 56.7 178.6)">GND</text>
<text x="68.2" y="176.1">PF7</text>
</g>
<g font-size="1.8" fill="#0f0f0f">
<text x="205.8" y="28.9">VCC</text>
<text x="264.2" y="27">PROG_LED</text>
<text x="62.2" y="32.7">AVCC</text>
<text x="62.2" y="30.1">VCC</text>
<text x="153.9" y="41.6">AVCC</text>
<text x="29.7" y="42.8">RESET 30</text>
<text x="29.9" y="47.9">XTAL1</text>
<text x="155" y="44.1">VCC</text>
<text x="232.4" y="42.8">RESET</text>
<text x="29.9" y="53">XTAL2</text>
<text x="30.8" y="58.1">AREF 98</text>
<text x="73" y="58.2">72 PA6</text>
<text x="73" y="55.6">73 PA5</text>
<text x="31.9" y="65.7">PL0</text>
<text x="73" y="60.7">71 PA7</text>
<text x="31.9" y="68.2">PL1</text>
<text x="31.9" y="70.8">PL2</text>
<text x="73" y="68.3">20 PB1/SCK</text>
<text x="73" y="70.9">21 PB2/MOSI</text>
<text x="31.9" y="75.9">PL4</text>
<text x="31.9" y="73.3">PL3</text>
<text x="73" y="73.4">22 PB3/MISO</text>
<text x="73" y="75.9">23 PB4</text>
<text x="31.9" y="80.9">PL6</text>
<text x="31.9" y="83.5">PL7</text>
<text x="31.9" y="78.4">PL5</text>
<text x="73" y="78.5">24 PB5</text>
<text x="31.7" y="88.6">PK0</text>
<text x="80" y="88.6">PC0</text>
<text x="134.6" y="87.3">XTAL1</text>
<text x="31.7" y="93.6">PK2</text>
<text x="31.7" y="91.1">PK1</text>
<text x="80" y="93.6">PC2</text>
<text x="80" y="91.1">PC1</text>
<text x="193" y="94.9">PB4</text>
<text x="31.7" y="98.7">PK4</text>
<text x="31.7" y="96.2">PK3</text>
<text x="31.7" y="101.3">PK5</text>
<text x="80" y="96.2">PC3</text>
<text x="80" y="101.3">PC5</text>
<text x="80" y="98.7">PC4</text>
<text x="31.7" y="106.3">PK7</text>
<text x="31.7" y="103.8">PK6</text>
<text x="80" y="103.8">PC6</text>
<text x="80" y="106.3">PC7</text>
<text x="134.6" y="102.5">XTAL2</text>
<text x="25.1" y="111.4">PJ0/RX3</text>
<text x="25.4" y="114">PJ1/TX3</text>
<text x="73" y="111.5">43 PD0</text>
<text x="32" y="119">PJ3</text>
<text x="32" y="116.5">PJ2</text>
<text x="73" y="114">44 PD1</text>
<text x="73" y="116.6">45 PD2/RX1</text>
<text x="73" y="119.1">46 PD3/TX1</text>
<text x="32" y="121.6">PJ4</text>
<text x="32" y="124.1">PJ5</text>
<text x="73" y="121.7">47 PD4</text>
<text x="73" y="124.2">48 PD5</text>
<text x="32" y="129.2">PJ7</text>
<text x="32" y="126.7">PJ6</text>
<text x="73" y="126.7">49 PD6</text>
<text x="81.9" y="129.2">PD7</text>
<text x="115.9" y="131.7">PB3/MISO</text>
<text x="138.4" y="131.7">VCC</text>
<text x="179.9" y="131.1">Buzz_P</text>
<text x="223.5" y="128.6">PC1</text>
<text x="223.5" y="131.1">PC2</text>
<text x="223.5" y="126">PC0</text>
<text x="24.7" y="134.3">PH0/RX2</text>
<text x="25" y="136.8">PH1/TX2</text>
<text x="116.8" y="134.3">PB1/SCK</text>
<text x="119.9" y="136.8">RESET 5</text>
<text x="138.4" y="134.3">PB2/MOSI</text>
<text x="179.8" y="135.5">Buzz_N</text>
<text x="223.5" y="136.2">PC4</text>
<text x="223.5" y="133.6">PC3</text>
<text x="76.2" y="141.9">PROG_LED</text>
<text x="161.9" y="142.5">PB5</text>
<text x="223.5" y="138.7">PC5</text>
<text x="223.5" y="143.8">PC7</text>
<text x="223.5" y="141.3">PC6</text>
<text x="223.5" y="148.9">PG1</text>
<text x="223.5" y="146.3">PG0</text>
<text x="223.5" y="151.4">PD7</text>
<text x="26" y="157.1">PG0</text>
<text x="26" y="159.7">PG1</text>
<text x="31.7" y="162.2">PG2</text>
<text x="116.8" y="167.9">PD2/RX1</text>
<text x="138.4" y="165.4">PJ0/RX3</text>
<text x="138.4" y="167.9">PH1/TX2</text>
<text x="138.4" y="162.8">PJ1/TX3</text>
<text x="117.1" y="170.5">PD3/TX1</text>
<text x="138.4" y="170.5">PH0/RX2</text>
<text x="73" y="175">90 PF7</text>
</g>
<g font-size="1.8">
<text x="227.6" y="28.4">Connect</text>
<text x="236.3" y="28.4">close</text>
<text x="116.3" y="34.9">VCC &amp;</text>
<text x="117.3" y="32.9">L1</text>
<text x="120.5" y="30.8">Connect</text>
<text x="120.6" y="32.9">between</text>
<text x="123.7" y="34.9">AVCC</text>
<text x="224.8" y="30.5">to</text>
<text x="227.8" y="30.5">the</text>
<text x="231.8" y="30.5">RESET pin</text>
<text x="261.6" y="41.6" transform="rotate(-90 261.6 41.6)">LED</text>
<text x="149.9" y="51.3">Capacitor</text>
<text x="150.4" y="53.3">VCC/AVCC</text>
<text x="151.9" y="49.2">Connect</text>
<text x="160.1" y="51.3">close</text>
<text x="160.6" y="49.2">each</text>
<text x="161.2" y="53.3">pins</text>
<text x="261.6" y="55.2" transform="rotate(-90 261.6 55.2)">Programming</text>
<text x="118.1" y="82.4">Connect</text>
<text x="126.8" y="82.4">Ceramic</text>
<text x="135.6" y="82.4">Resonator</text>
<text x="118.1" y="84.5">Close</text>
<text x="124.4" y="84.5">to</text>
<text x="127.4" y="84.5">the</text>
<text x="131.4" y="84.5">MCU</text>
<text x="132.7" y="93.3">16MHz</text>
<text x="191.1" y="128.3">~400R</text>
<text x="14.6" y="196.9">Designed</text>
<text x="24.2" y="196.9">by</text>
<text x="27.4" y="196.9">Emin</text>
<text x="33.1" y="196.9">Berk</text>
</g>
<g font-size="1.8" fill="#a90000">
<text x="55.6" y="38.7" transform="rotate(-90 55.6 38.7)">10</text>
<text x="58.2" y="39.3" transform="rotate(-90 58.2 39.3)">100</text>
<text x="73" y="45.5">77</text>
<text x="73" y="42.9">78</text>
<text x="174.6" y="42.9">1</text>
<text x="36.2" y="53.1">33</text>
<text x="36.2" y="48">34</text>
<text x="73" y="53.1">74</text>
<text x="73" y="50.5">75</text>
<text x="73" y="48">76</text>
<text x="178.8" y="50.2" transform="rotate(-90 178.8 50.2)">5</text>
<text x="36.2" y="65.8">35</text>
<text x="73" y="65.8">19</text>
<text x="36.2" y="68.3">36</text>
<text x="36.2" y="70.9">37</text>
<text x="36.2" y="73.4">38</text>
<text x="36.2" y="75.9">39</text>
<text x="36.2" y="78.5">40</text>
<text x="36.2" y="81">41</text>
<text x="36.2" y="83.6">42</text>
<text x="73" y="81">25</text>
<text x="73" y="83.6">26</text>
<text x="36.2" y="88.6">89</text>
<text x="73" y="88.6">53</text>
<text x="36.2" y="93.7">87</text>
<text x="36.2" y="91.2">88</text>
<text x="73" y="91.2">54</text>
<text x="73" y="93.7">55</text>
<text x="124.4" y="95">2</text>
<text x="129.3" y="92.7" transform="rotate(-90 129.3 92.7)">1</text>
<text x="36.2" y="101.3">84</text>
<text x="36.2" y="98.8">85</text>
<text x="36.2" y="96.3">86</text>
<text x="73" y="96.3">56</text>
<text x="73" y="98.8">57</text>
<text x="73" y="101.3">58</text>
<text x="129.3" y="99.1" transform="rotate(-90 129.3 99.1)">3</text>
<text x="184.8" y="98.5" transform="rotate(-90 184.8 98.5)">3</text>
<text x="36.2" y="106.4">82</text>
<text x="36.2" y="103.9">83</text>
<text x="73" y="103.9">59</text>
<text x="73" y="106.4">60</text>
<text x="177.4" y="103.5">1</text>
<text x="184.8" y="106.1" transform="rotate(-90 184.8 106.1)">2</text>
<text x="36.2" y="111.5">63</text>
<text x="36.2" y="114">64</text>
<text x="36.2" y="116.6">65</text>
<text x="36.2" y="119.1">66</text>
<text x="36.2" y="121.7">67</text>
<text x="36.2" y="124.2">68</text>
<text x="36.2" y="126.7">69</text>
<text x="36.2" y="129.3">79</text>
<text x="73" y="129.3">50</text>
<text x="127" y="131.8">1</text>
<text x="135.9" y="131.8">2</text>
<text x="36.2" y="134.4">12</text>
<text x="36.2" y="136.9">13</text>
<text x="73.6" y="134.4">2</text>
<text x="73.6" y="136.9">3</text>
<text x="127" y="134.4">3</text>
<text x="127" y="136.9">5</text>
<text x="135.9" y="134.4">4</text>
<text x="135.9" y="136.9">6</text>
<text x="170.8" y="133.4">1</text>
<text x="178.4" y="133.4">2</text>
<text x="36.2" y="139.4">14</text>
<text x="36.2" y="142">15</text>
<text x="73.6" y="139.4">4</text>
<text x="73.6" y="142">5</text>
<text x="188.6" y="139.7" transform="rotate(-90 188.6 139.7)">3</text>
<text x="36.2" y="144.5">16</text>
<text x="36.2" y="147.1">17</text>
<text x="36.2" y="149.6">18</text>
<text x="73.6" y="144.5">6</text>
<text x="73.6" y="147.1">7</text>
<text x="73.6" y="149.6">8</text>
<text x="181.3" y="144.8">1</text>
<text x="188.6" y="147.4" transform="rotate(-90 188.6 147.4)">2</text>
<text x="36.2" y="152.1">27</text>
<text x="73.6" y="152.1">9</text>
<text x="36.2" y="157.2">51</text>
<text x="36.2" y="159.8">52</text>
<text x="73" y="159.8">96</text>
<text x="73" y="157.2">97</text>
<text x="36.2" y="164.8">28</text>
<text x="36.2" y="167.4">29</text>
<text x="36.2" y="162.3">70</text>
<text x="73" y="167.4">93</text>
<text x="73" y="164.8">94</text>
<text x="73" y="162.3">95</text>
<text x="127" y="165.5">7</text>
<text x="127" y="162.9">8</text>
<text x="135.9" y="162.9">1</text>
<text x="135.9" y="165.5">2</text>
<text x="36.8" y="169.9">1</text>
<text x="73" y="172.5">91</text>
<text x="73" y="169.9">92</text>
<text x="127" y="170.6">5</text>
<text x="127" y="168">6</text>
<text x="135.9" y="168">3</text>
<text x="135.9" y="170.6">4</text>
<text x="55.6" y="182.2" transform="rotate(-90 55.6 182.2)">11</text>
</g>
<text font-size="1.8" fill="#000084" x="171.6" y="47.8">SKHHQVA010</text>
<g font-size="1.8" fill="#0000c2">
<text x="272.4" y="137.9" transform="rotate(-90 272.4 137.9)">x</text>
<text x="272.4" y="135.5" transform="rotate(-90 272.4 135.5)">11</text>
<text x="272.4" y="143.5" transform="rotate(-90 272.4 143.5)">4.7K</text>
</g>
<text font-size="1.8" fill="#009600" x="178.7" y="149.4" transform="rotate(-90 178.7 149.4)">Buzz_T</text>
</svg>
